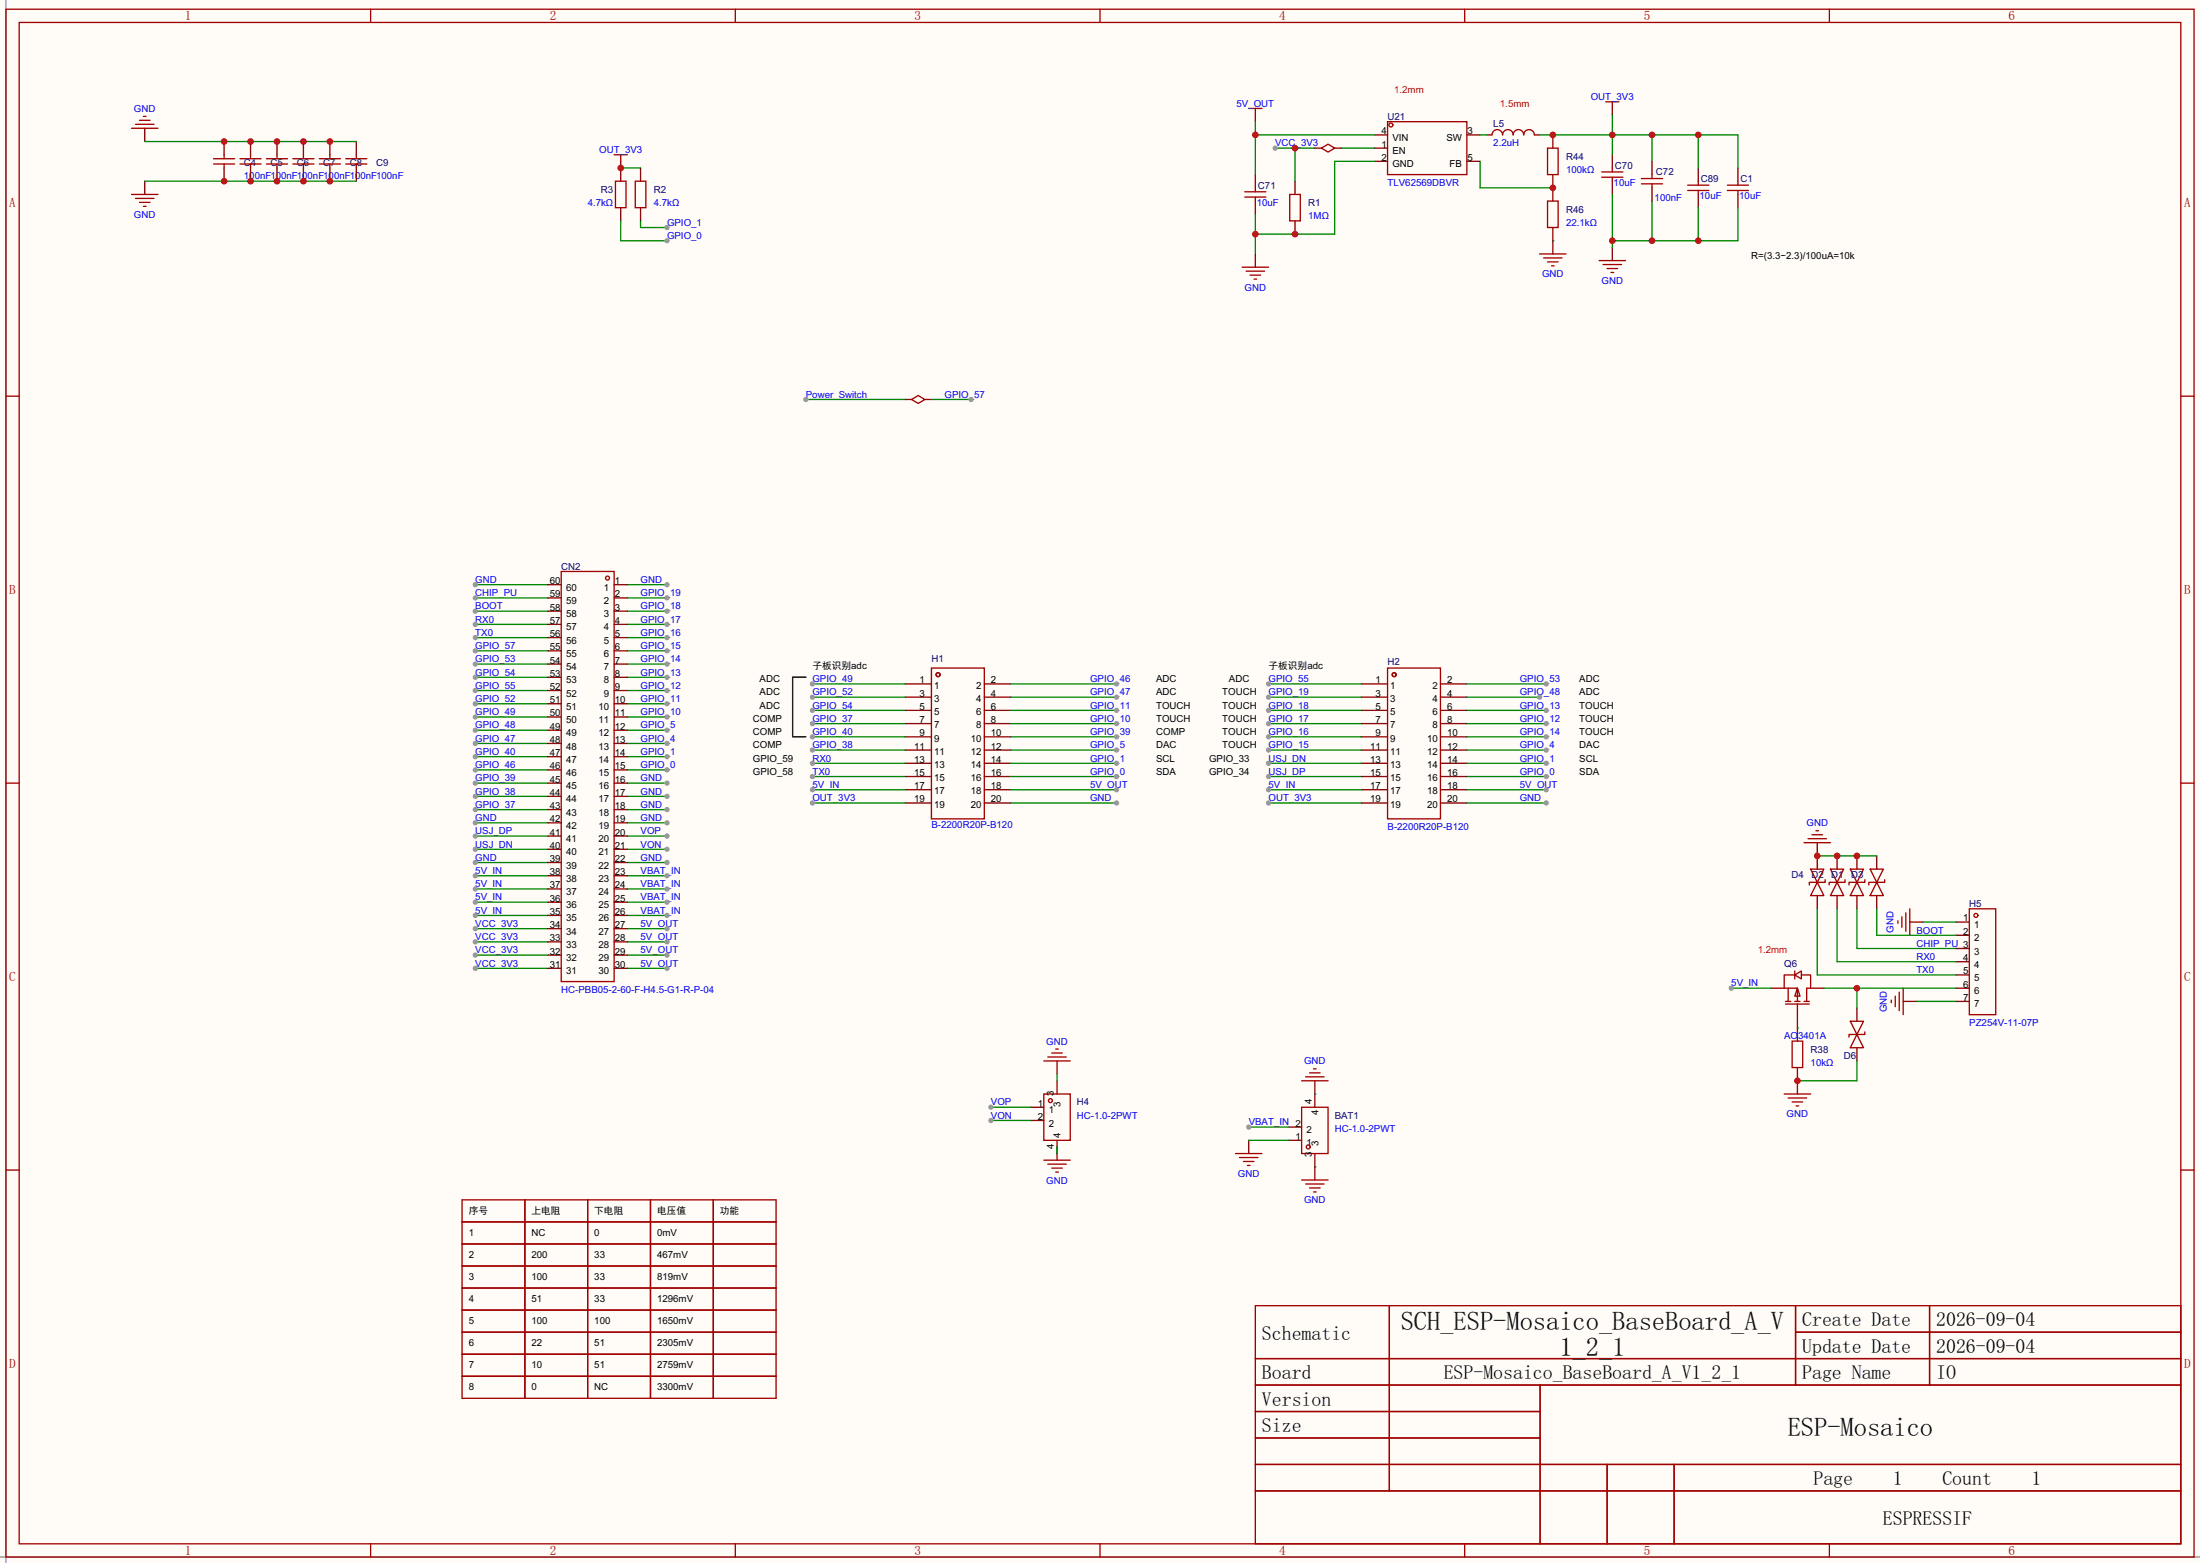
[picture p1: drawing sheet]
<svg xmlns="http://www.w3.org/2000/svg" width="423mm" height="300mm" viewBox="0 0 423 300" stroke-linecap="round" stroke-linejoin="round" font-family="sans-serif">
<path d="M0 0h422.7v300.1h-422.7z" fill="#fffcf7"/>
<path d="M1.1 0v300.1M0 299h422.7" fill="none" stroke="#999" stroke-width=".25"/>
<g fill="none" stroke="#a10000" stroke-width=".25">
<path d="M1.1 1.8h420.4v297.2h-420.4zM3.7 4.3h415.3v292.1h-415.3zM71.2 1.8v2.5M141.3 1.8v2.5M211.3 1.8v2.5M281.4 1.8v2.5M308.5 19.6h2.5M309.8 19.6v1.2M351.5 1.8v2.5M118 29.7h2.5M119.3 29.7v1.3M239.1 37.8h4.1"/>
<path d="M239.1 36.8h4.1M239.9 20.8h2.5M241.2 20.8v1.3M241.2 36.1v.7M241.2 37.8v.8M266.6 23.4h15.2v10.1h-15.2zM286.6 25.9a1.02 1.02 0 0 1 1.1-1 1.02 1.02 0 0 1 1 1 1.02 1.02 0 0 1 1-1 1.02 1.02 0 0 1 1 1 1.02 1.02 0 0 1 1-1 1.02 1.02 0 0 1 1 1 1.02 1.02 0 0 1 1.1-1 1.02 1.02 0 0 1 1 1M307.7 34h4.1M307.7 33h4.1M309.8 32.3v.7M309.8 34v.8M324.2 36.6h4.1"/>
<path d="M324.2 35.6h4.1M326.3 34.8v.8M326.3 36.6v.7M331.9 36.6h4M331.9 35.6h4M333.9 34.8v.8M333.9 36.6v.7M238.6 51.3h5.1M239.4 52.1h3.6M240.2 52.8h2M240.9 53.6h.5M295.8 48.8h5.1"/>
<path d="M296.5 49.5h3.6M297.3 50.3h2M298.1 51h.5M307.2 50h5.1M308 50.8h3.5M308.7 51.6h2.1M309.5 52.3h.5M1.1 76.1h2.6M419 76.1h2.5M1.1 150.4h2.6M348.9 159.5h.5M419 150.4h2.5"/>
<path d="M346.6 161.8h5.1M347.3 161h3.6M347.9 166.9h2.5l-1.3 2.5zM348.1 160.3h2M349.1 169.4l1.3 2.6h-2.5zM350.6 168.9v.5h-3v.5M351.7 166.9h2.5l-1.3 2.5zM352.9 169.4l1.3 2.6h-2.5zM354.5 168.9v.5h-3.1v.5M355.5 166.9h2.5l-1.3 2.5zM356.7 169.4l1.3 2.6h-2.5zM358.3 168.9v.5h-3.1v.5"/>
<path d="M359.3 166.9h2.5l-1.2 2.5zM360.6 169.4l1.2 2.6h-2.5zM362.1 168.9v.5h-3.1v.5M364.6 176.8v.5M365.4 176v2M366.1 175.3v3.5M366.9 174.5v5.1M343 192.8h4.6M343 192.3h1M343.5 189.7v2.6M344.3 199.9h2v5.1h-2zM344.8 187.2l1.3-.8v1.6z"/>
<path d="M344.8 187.2h-2v2.5h2.5v2.6M344.8 186.4v1.6M344.8 192.3h1M345.3 189.7l.5 1.6h-1zM345.3 192.8v2M346.1 187.2h1.8v2.5h-.8v2.6M346.6 192.3h1M355.5 196.1h2.5l-1.3 2.5zM356.7 198.6l1.3 2.6h-2.5zM358.3 198.1v.5h-3.1v.5M363.3 192v.5M364.1 191.3v2"/>
<path d="M364.9 190.5v3.5M365.6 189.7v5.1M200.5 210.1h5.1v8.8h-5.1zM200.5 203.7h5.1M201.3 202.9h3.6M202.1 202.2h2M202.8 201.4h.5M250.1 212.6h5v8.9h-5zM250.1 207.5h5M250.8 206.7h3.6M251.6 206h2M252.3 205.2h.6"/>
<path d="M342.8 210.1h5.1M343.5 210.8h3.6M344.3 211.6h2M345.1 212.3h.5M1.1 224.7h2.6M88.8 230.4h60.3v38.1h-60.3zM88.8 234.6h60.3M88.8 238.8h60.3M100.8 230.4v38.1M112.9 230.4v38.1M125 230.4v38.1M137 230.4v38.1"/>
<path d="M200.5 222.8h5.1M201.3 223.5h3.6M202.1 224.3h2M202.8 225h.5M237.4 221.5h5M238.1 222.2h3.6M238.9 223h2M239.6 223.8h.6M250.1 226.6h5M250.8 227.3h3.6M251.6 228.1h2M252.3 228.8h.6"/>
<path d="M419 224.7h2.5M88.8 255.8h60.3M88.8 243.1h60.3M88.8 247.3h60.3M88.8 251.5h60.3M241.2 250.7h177.8v45.7h-177.8zM266.9 250.7v35.6M345 250.7v15.2M345 255.8h74M370.7 250.7v15.2M88.8 260h60.3M88.8 264.2h60.3"/>
<path d="M241.2 260.9h177.8M241.2 265.9h177.8M241.2 271h54.7M241.2 276.1h54.7M295.9 265.9v30.5M71.2 296.4v2.6M141.3 296.4v2.6M211.3 296.4v2.6M241.2 281.2h177.8M241.2 286.3h177.8M281.4 296.4v2.6M308.8 281.2v15.2"/>
<path d="M321.6 281.2v15.2M351.5 296.4v2.6"/>
<circle cx="267.2" cy="24" r=".38"/>
<circle cx="201.8" cy="211.3" r=".38"/>
<circle cx="251.3" cy="220.2" r=".38"/>
</g>
<g fill="none" stroke="#870000" stroke-width=".25">
<path d="M119.3 31v1.3M241.2 22.1v1.3M241.2 33.5v2.6M241.2 38.6v2.5M264 28.4h2.6M264 31h2.6M264 25.9h2.6M281.8 31h2.6M281.8 25.9h2.6M285.6 25.9h1M294.8 25.9h1M309.8 20.8v1.3"/>
<path d="M309.8 29.7v2.6M309.8 34.8v2.5M326.3 32.3v2.5M326.3 37.3v2.6M333.9 32.3v2.5M333.9 37.3v2.6M241.2 48.8v2.5M298.3 46.2v2.6M309.8 47.5v2.5M349.1 161.8v5.1M349.1 172v2.5M352.9 164.3v2.6"/>
<path d="M352.9 172v2.5M356.7 164.3v2.6M356.7 172v2.5M360.6 164.3v2.6M360.6 172v2.5M366.9 177h2.5M340.2 189.7h2.6M345.3 194.8v5.1M347.9 189.7h2.5M356.7 193.5v2.6M365.6 192.3h2.6M198 212.6h2.5"/>
<path d="M198 215.1h2.5M203.1 203.7v2.5M203.1 207.5v2.6M203.1 218.9v3.9M239.9 218.9v2.6M247.5 218.9h2.6M247.5 216.4h2.6M252.6 207.5v5.1M345.3 205v5.1M356.7 201.2v2.5M252.6 221.5v5.1"/>
</g>
<path d="M264 31h-7.6v14h-15.2M284.4 25.9h1.2M241.2 41.1v7.7" fill="none" stroke="#008700" stroke-width=".25"/>
<circle cx="241.2" cy="45" r=".63" fill="#c00"/>
<path d="M241.2 23.4v10.1M241.2 25.9h22.8" fill="none" stroke="#008700" stroke-width=".25"/>
<circle cx="241.2" cy="25.9" r=".63" fill="#c00"/>
<path d="M257.7 28.4h6.3" fill="none" stroke="#008700" stroke-width=".25"/>
<path d="M248.8 34.8v2.5M298.3 25.9v2.5M298.3 33.5v2.6M248.8 42.4v2.6" fill="none" stroke="#870000" stroke-width=".25"/>
<path d="M297.3 28.4h2v5.1h-2z" fill="none" stroke="#a10000" stroke-width=".25"/>
<circle cx="248.8" cy="45" r=".63" fill="#c00"/>
<path d="M247.8 37.3h2v5.1h-2z" fill="none" stroke="#a10000" stroke-width=".25"/>
<path d="M295.8 25.9h38.1v6.4M309.8 22.1v7.6M317.4 25.9v5.1M326.3 25.9v6.4" fill="none" stroke="#008700" stroke-width=".25"/>
<g fill="#c00">
<circle cx="326.3" cy="25.9" r=".63"/>
<circle cx="317.4" cy="25.9" r=".63"/>
<circle cx="309.8" cy="25.9" r=".63"/>
<circle cx="298.3" cy="25.9" r=".63"/>
</g>
<path d="M297.3 38.6h2v5.1h-2z" fill="none" stroke="#a10000" stroke-width=".25"/>
<path d="M298.3 36.1v2.5M298.3 43.7v2.5" fill="none" stroke="#870000" stroke-width=".25"/>
<path d="M284.4 31v5.1h13.9" fill="none" stroke="#008700" stroke-width=".25"/>
<circle cx="298.3" cy="36.1" r=".63" fill="#c00"/>
<path d="M309.8 37.3v10.2M317.4 38.6v7.6M326.3 39.9v6.3M333.9 39.9v6.3h-24.1" fill="none" stroke="#008700" stroke-width=".25"/>
<g fill="#c00">
<circle cx="309.8" cy="46.2" r=".63"/>
<circle cx="317.4" cy="46.2" r=".63"/>
<circle cx="326.3" cy="46.2" r=".63"/>
</g>
<path d="M123.1 42.4v1.3h5M298.3 46.2h.1" fill="none" stroke="#008700" stroke-width=".25"/>
<path d="M118.2 34.8h2.1v5.1h-2.1zM122 34.8h2.1v5.1h-2.1zM315.3 35.3h4.1M315.3 34.3h4.1M317.4 33.5v.8M317.4 35.3v.8" fill="none" stroke="#a10000" stroke-width=".25"/>
<path d="M119.3 32.3v2.5M119.3 39.9v2.5M123.1 32.3v2.5M123.1 39.9v2.5M317.4 31v2.5M317.4 36.1v2.5" fill="none" stroke="#870000" stroke-width=".25"/>
<circle cx="128.1" cy="43.7" r=".51" fill="#999"/>
<path d="M119.3 42.4v3.8h8.8" fill="none" stroke="#008700" stroke-width=".25"/>
<circle cx="128.1" cy="46.2" r=".51" fill="#999"/>
<path d="M119.3 32.3h3.8" fill="none" stroke="#008700" stroke-width=".25"/>
<circle cx="119.3" cy="32.3" r=".63" fill="#c00"/>
<g fill="none" stroke="#a10000" stroke-width=".25">
<path d="M178.9 128.3h10.2v28.9h-10.2zM266.6 128.3h10.1v28.9h-10.1z"/>
<circle cx="180.2" cy="129.5" r=".38"/>
<circle cx="267.8" cy="129.5" r=".38"/>
</g>
<g fill="none" stroke="#870000" stroke-width=".25">
<path d="M173.9 131.3h5M173.9 133.9h5M173.9 136.4h5M173.9 138.9h5M189.1 131.3h5.1M189.1 133.9h5.1M189.1 136.4h5.1M189.1 138.9h5.1M261.5 131.3h5.1M261.5 133.9h5.1M261.5 136.4h5.1M261.5 138.9h5.1"/>
<path d="M276.7 131.3h5.1M276.7 133.9h5.1M276.7 136.4h5.1M276.7 138.9h5.1M173.9 141.5h5M173.9 144h5M173.9 146.6h5M173.9 149.1h5M173.9 151.6h5M173.9 154.2h5M189.1 141.5h5.1M189.1 144h5.1"/>
<path d="M189.1 146.6h5.1M189.1 149.1h5.1M189.1 151.6h5.1M189.1 154.2h5.1M261.5 141.5h5.1M261.5 144h5.1M261.5 146.6h5.1M261.5 149.1h5.1M261.5 151.6h5.1M261.5 154.2h5.1M276.7 141.5h5.1M276.7 144h5.1"/>
<path d="M276.7 146.6h5.1M276.7 149.1h5.1M276.7 151.6h5.1M276.7 154.2h5.1"/>
</g>
<path d="M152.3 130v11.5h2.5M152.3 130h2.5z" fill="none" stroke="#000" stroke-width=".25"/>
<path d="M91.3 135.1h14" fill="none" stroke="#008700" stroke-width=".25"/>
<circle cx="91.3" cy="135.1" r=".51" fill="#999"/>
<path d="M243.7 154.2h17.8" fill="none" stroke="#008700" stroke-width=".25"/>
<circle cx="243.7" cy="154.2" r=".51" fill="#999"/>
<path d="M243.7 151.6h17.8" fill="none" stroke="#008700" stroke-width=".25"/>
<circle cx="243.7" cy="151.6" r=".51" fill="#999"/>
<path d="M281.8 151.6h15.3" fill="none" stroke="#008700" stroke-width=".25"/>
<circle cx="297.1" cy="151.6" r=".51" fill="#999"/>
<path d="M281.8 154.2h15.3" fill="none" stroke="#008700" stroke-width=".25"/>
<circle cx="297.1" cy="154.2" r=".51" fill="#999"/>
<path d="M243.7 146.6h17.8" fill="none" stroke="#008700" stroke-width=".25"/>
<circle cx="243.7" cy="146.6" r=".51" fill="#999"/>
<path d="M243.7 149.1h17.8" fill="none" stroke="#008700" stroke-width=".25"/>
<circle cx="243.7" cy="149.1" r=".51" fill="#999"/>
<path d="M156.1 154.2h17.8" fill="none" stroke="#008700" stroke-width=".25"/>
<circle cx="156.1" cy="154.2" r=".51" fill="#999"/>
<path d="M156.1 151.6h17.8" fill="none" stroke="#008700" stroke-width=".25"/>
<circle cx="156.1" cy="151.6" r=".51" fill="#999"/>
<path d="M156.1 149.1h17.8" fill="none" stroke="#008700" stroke-width=".25"/>
<circle cx="156.1" cy="149.1" r=".51" fill="#999"/>
<path d="M156.1 146.6h17.8" fill="none" stroke="#008700" stroke-width=".25"/>
<circle cx="156.1" cy="146.6" r=".51" fill="#999"/>
<path d="M194.2 154.2h20.3" fill="none" stroke="#008700" stroke-width=".25"/>
<circle cx="214.5" cy="154.2" r=".51" fill="#999"/>
<path d="M194.2 151.6h20.3" fill="none" stroke="#008700" stroke-width=".25"/>
<circle cx="214.5" cy="151.6" r=".51" fill="#999"/>
<path d="M156.1 133.9h17.8" fill="none" stroke="#008700" stroke-width=".25"/>
<circle cx="156.1" cy="133.9" r=".51" fill="#999"/>
<path d="M156.1 136.4h17.8" fill="none" stroke="#008700" stroke-width=".25"/>
<circle cx="156.1" cy="136.4" r=".51" fill="#999"/>
<path d="M156.1 138.9h17.8" fill="none" stroke="#008700" stroke-width=".25"/>
<circle cx="156.1" cy="138.9" r=".51" fill="#999"/>
<path d="M156.1 141.5h17.8" fill="none" stroke="#008700" stroke-width=".25"/>
<circle cx="156.1" cy="141.5" r=".51" fill="#999"/>
<path d="M156.1 144h17.8" fill="none" stroke="#008700" stroke-width=".25"/>
<circle cx="156.1" cy="144" r=".51" fill="#999"/>
<path d="M120.5 175.8h7.6" fill="none" stroke="#008700" stroke-width=".25"/>
<circle cx="128.1" cy="175.8" r=".51" fill="#999"/>
<path d="M281.8 131.3h15.3" fill="none" stroke="#008700" stroke-width=".25"/>
<circle cx="297.1" cy="131.3" r=".51" fill="#999"/>
<path d="M281.8 136.4h15.3" fill="none" stroke="#008700" stroke-width=".25"/>
<circle cx="297.1" cy="136.4" r=".51" fill="#999"/>
<path d="M281.8 138.9h15.3" fill="none" stroke="#008700" stroke-width=".25"/>
<circle cx="297.1" cy="138.9" r=".51" fill="#999"/>
<path d="M281.8 141.5h15.3" fill="none" stroke="#008700" stroke-width=".25"/>
<circle cx="297.1" cy="141.5" r=".51" fill="#999"/>
<path d="M281.8 144h15.3" fill="none" stroke="#008700" stroke-width=".25"/>
<circle cx="297.1" cy="144" r=".51" fill="#999"/>
<path d="M281.8 146.6h15.3" fill="none" stroke="#008700" stroke-width=".25"/>
<circle cx="297.1" cy="146.6" r=".51" fill="#999"/>
<path d="M281.8 149.1h15.3" fill="none" stroke="#008700" stroke-width=".25"/>
<circle cx="297.1" cy="149.1" r=".51" fill="#999"/>
<path d="M243.7 131.3h17.8" fill="none" stroke="#008700" stroke-width=".25"/>
<circle cx="243.7" cy="131.3" r=".51" fill="#999"/>
<path d="M243.7 133.9h17.8" fill="none" stroke="#008700" stroke-width=".25"/>
<circle cx="243.7" cy="133.9" r=".51" fill="#999"/>
<path d="M194.2 146.6h20.3" fill="none" stroke="#008700" stroke-width=".25"/>
<circle cx="214.5" cy="146.6" r=".51" fill="#999"/>
<path d="M194.2 149.1h20.3" fill="none" stroke="#008700" stroke-width=".25"/>
<circle cx="214.5" cy="149.1" r=".51" fill="#999"/>
<path d="M194.2 141.5h20.3" fill="none" stroke="#008700" stroke-width=".25"/>
<circle cx="214.5" cy="141.5" r=".51" fill="#999"/>
<path d="M194.2 144h20.3" fill="none" stroke="#008700" stroke-width=".25"/>
<circle cx="214.5" cy="144" r=".51" fill="#999"/>
<path d="M243.7 138.9h17.8" fill="none" stroke="#008700" stroke-width=".25"/>
<circle cx="243.7" cy="138.9" r=".51" fill="#999"/>
<path d="M243.7 141.5h17.8" fill="none" stroke="#008700" stroke-width=".25"/>
<circle cx="243.7" cy="141.5" r=".51" fill="#999"/>
<path d="M243.7 144h17.8" fill="none" stroke="#008700" stroke-width=".25"/>
<circle cx="243.7" cy="144" r=".51" fill="#999"/>
<path d="M243.7 136.4h17.8" fill="none" stroke="#008700" stroke-width=".25"/>
<circle cx="243.7" cy="136.4" r=".51" fill="#999"/>
<path d="M194.2 138.9h20.3" fill="none" stroke="#008700" stroke-width=".25"/>
<circle cx="214.5" cy="138.9" r=".51" fill="#999"/>
<path d="M194.2 136.4h20.3" fill="none" stroke="#008700" stroke-width=".25"/>
<circle cx="214.5" cy="136.4" r=".51" fill="#999"/>
<path d="M194.2 133.9h20.3" fill="none" stroke="#008700" stroke-width=".25"/>
<circle cx="214.5" cy="133.9" r=".51" fill="#999"/>
<path d="M281.8 133.9h14" fill="none" stroke="#008700" stroke-width=".25"/>
<circle cx="295.8" cy="133.9" r=".51" fill="#999"/>
<path d="M156.1 131.3h17.8" fill="none" stroke="#008700" stroke-width=".25"/>
<circle cx="156.1" cy="131.3" r=".51" fill="#999"/>
<path d="M91.3 117.3h14" fill="none" stroke="#008700" stroke-width=".25"/>
<circle cx="91.3" cy="117.3" r=".51" fill="#999"/>
<path d="M91.3 119.9h14" fill="none" stroke="#008700" stroke-width=".25"/>
<circle cx="91.3" cy="119.9" r=".51" fill="#999"/>
<path d="M91.3 122.4h14" fill="none" stroke="#008700" stroke-width=".25"/>
<circle cx="91.3" cy="122.4" r=".51" fill="#999"/>
<path d="M91.3 127.5h14" fill="none" stroke="#008700" stroke-width=".25"/>
<circle cx="91.3" cy="127.5" r=".51" fill="#999"/>
<path d="M91.3 130h14" fill="none" stroke="#008700" stroke-width=".25"/>
<circle cx="91.3" cy="130" r=".51" fill="#999"/>
<path d="M91.3 132.6h14" fill="none" stroke="#008700" stroke-width=".25"/>
<circle cx="91.3" cy="132.6" r=".51" fill="#999"/>
<path d="M91.3 137.7h14" fill="none" stroke="#008700" stroke-width=".25"/>
<circle cx="91.3" cy="137.7" r=".51" fill="#999"/>
<path d="M91.3 142.7h14" fill="none" stroke="#008700" stroke-width=".25"/>
<circle cx="91.3" cy="142.7" r=".51" fill="#999"/>
<path d="M91.3 145.3h14" fill="none" stroke="#008700" stroke-width=".25"/>
<circle cx="91.3" cy="145.3" r=".51" fill="#999"/>
<path d="M91.3 140.2h14" fill="none" stroke="#008700" stroke-width=".25"/>
<circle cx="91.3" cy="140.2" r=".51" fill="#999"/>
<path d="M91.3 147.8h14" fill="none" stroke="#008700" stroke-width=".25"/>
<circle cx="91.3" cy="147.8" r=".51" fill="#999"/>
<path d="M91.3 150.4h14" fill="none" stroke="#008700" stroke-width=".25"/>
<circle cx="91.3" cy="150.4" r=".51" fill="#999"/>
<path d="M91.3 152.9h14" fill="none" stroke="#008700" stroke-width=".25"/>
<circle cx="91.3" cy="152.9" r=".51" fill="#999"/>
<path d="M91.3 155.4h14" fill="none" stroke="#008700" stroke-width=".25"/>
<circle cx="91.3" cy="155.4" r=".51" fill="#999"/>
<path d="M91.3 158h14" fill="none" stroke="#008700" stroke-width=".25"/>
<circle cx="91.3" cy="158" r=".51" fill="#999"/>
<path d="M194.2 131.3h20.3" fill="none" stroke="#008700" stroke-width=".25"/>
<circle cx="214.5" cy="131.3" r=".51" fill="#999"/>
<path d="M91.3 163.1h14" fill="none" stroke="#008700" stroke-width=".25"/>
<circle cx="91.3" cy="163.1" r=".51" fill="#999"/>
<path d="M91.3 165.6h14" fill="none" stroke="#008700" stroke-width=".25"/>
<circle cx="91.3" cy="165.6" r=".51" fill="#999"/>
<path d="M120.5 112.3h7.6" fill="none" stroke="#008700" stroke-width=".25"/>
<circle cx="128.1" cy="112.3" r=".51" fill="#999"/>
<path d="M120.5 114.8h7.6" fill="none" stroke="#008700" stroke-width=".25"/>
<circle cx="128.1" cy="114.8" r=".51" fill="#999"/>
<path d="M120.5 117.3h7.6" fill="none" stroke="#008700" stroke-width=".25"/>
<circle cx="128.1" cy="117.3" r=".51" fill="#999"/>
<path d="M120.5 119.9h7.6" fill="none" stroke="#008700" stroke-width=".25"/>
<circle cx="128.1" cy="119.9" r=".51" fill="#999"/>
<path d="M120.5 122.4h7.6" fill="none" stroke="#008700" stroke-width=".25"/>
<circle cx="128.1" cy="122.4" r=".51" fill="#999"/>
<path d="M120.5 127.5h7.6" fill="none" stroke="#008700" stroke-width=".25"/>
<circle cx="128.1" cy="127.5" r=".51" fill="#999"/>
<path d="M120.5 125h7.6" fill="none" stroke="#008700" stroke-width=".25"/>
<circle cx="128.1" cy="125" r=".51" fill="#999"/>
<path d="M120.5 132.6h7.6" fill="none" stroke="#008700" stroke-width=".25"/>
<circle cx="128.1" cy="132.6" r=".51" fill="#999"/>
<path d="M120.5 130h7.6" fill="none" stroke="#008700" stroke-width=".25"/>
<circle cx="128.1" cy="130" r=".51" fill="#999"/>
<path d="M120.5 135.1h7.6" fill="none" stroke="#008700" stroke-width=".25"/>
<circle cx="128.1" cy="135.1" r=".51" fill="#999"/>
<path d="M120.5 140.2h7.6" fill="none" stroke="#008700" stroke-width=".25"/>
<circle cx="128.1" cy="140.2" r=".51" fill="#999"/>
<path d="M120.5 137.7h7.6" fill="none" stroke="#008700" stroke-width=".25"/>
<circle cx="128.1" cy="137.7" r=".51" fill="#999"/>
<path d="M120.5 142.7h7.6" fill="none" stroke="#008700" stroke-width=".25"/>
<circle cx="128.1" cy="142.7" r=".51" fill="#999"/>
<path d="M120.5 145.3h7.6" fill="none" stroke="#008700" stroke-width=".25"/>
<circle cx="128.1" cy="145.3" r=".51" fill="#999"/>
<path d="M91.3 112.3h14" fill="none" stroke="#008700" stroke-width=".25"/>
<circle cx="91.3" cy="112.3" r=".51" fill="#999"/>
<path d="M91.3 114.8h14" fill="none" stroke="#008700" stroke-width=".25"/>
<circle cx="91.3" cy="114.8" r=".51" fill="#999"/>
<path d="M91.3 125h14" fill="none" stroke="#008700" stroke-width=".25"/>
<circle cx="91.3" cy="125" r=".51" fill="#999"/>
<path d="M91.3 185.9h14" fill="none" stroke="#008700" stroke-width=".25"/>
<circle cx="91.3" cy="185.9" r=".51" fill="#999"/>
<path d="M120.5 185.9h7.6" fill="none" stroke="#008700" stroke-width=".25"/>
<circle cx="128.1" cy="185.9" r=".51" fill="#999"/>
<path d="M120.5 147.8h7.6" fill="none" stroke="#008700" stroke-width=".25"/>
<circle cx="128.1" cy="147.8" r=".51" fill="#999"/>
<path d="M91.3 175.8h14" fill="none" stroke="#008700" stroke-width=".25"/>
<circle cx="91.3" cy="175.8" r=".51" fill="#999"/>
<path d="M120.5 168.1h7.6" fill="none" stroke="#008700" stroke-width=".25"/>
<circle cx="128.1" cy="168.1" r=".51" fill="#999"/>
<path d="M120.5 183.4h7.6" fill="none" stroke="#008700" stroke-width=".25"/>
<circle cx="128.1" cy="183.4" r=".51" fill="#999"/>
<path d="M120.5 180.8h7.6" fill="none" stroke="#008700" stroke-width=".25"/>
<circle cx="128.1" cy="180.8" r=".51" fill="#999"/>
<path d="M120.5 178.3h7.6" fill="none" stroke="#008700" stroke-width=".25"/>
<circle cx="128.1" cy="178.3" r=".51" fill="#999"/>
<path d="M120.5 173.2h7.6" fill="none" stroke="#008700" stroke-width=".25"/>
<circle cx="128.1" cy="173.2" r=".51" fill="#999"/>
<path d="M120.5 170.7h7.6" fill="none" stroke="#008700" stroke-width=".25"/>
<circle cx="128.1" cy="170.7" r=".51" fill="#999"/>
<path d="M91.3 178.3h14" fill="none" stroke="#008700" stroke-width=".25"/>
<circle cx="91.3" cy="178.3" r=".51" fill="#999"/>
<path d="M91.3 180.8h14" fill="none" stroke="#008700" stroke-width=".25"/>
<circle cx="91.3" cy="180.8" r=".51" fill="#999"/>
<path d="M91.3 183.4h14" fill="none" stroke="#008700" stroke-width=".25"/>
<circle cx="91.3" cy="183.4" r=".51" fill="#999"/>
<path d="M91.3 170.7h14" fill="none" stroke="#008700" stroke-width=".25"/>
<circle cx="91.3" cy="170.7" r=".51" fill="#999"/>
<path d="M91.3 173.2h14" fill="none" stroke="#008700" stroke-width=".25"/>
<circle cx="91.3" cy="173.2" r=".51" fill="#999"/>
<path d="M120.5 163.1h7.6" fill="none" stroke="#008700" stroke-width=".25"/>
<circle cx="128.1" cy="163.1" r=".51" fill="#999"/>
<path d="M120.5 160.5h7.6" fill="none" stroke="#008700" stroke-width=".25"/>
<circle cx="128.1" cy="160.5" r=".51" fill="#999"/>
<path d="M91.3 160.5h14" fill="none" stroke="#008700" stroke-width=".25"/>
<circle cx="91.3" cy="160.5" r=".51" fill="#999"/>
<path d="M91.3 168.1h14" fill="none" stroke="#008700" stroke-width=".25"/>
<circle cx="91.3" cy="168.1" r=".51" fill="#999"/>
<path d="M120.5 165.6h7.6" fill="none" stroke="#008700" stroke-width=".25"/>
<circle cx="128.1" cy="165.6" r=".51" fill="#999"/>
<path d="M120.5 158h7.6" fill="none" stroke="#008700" stroke-width=".25"/>
<circle cx="128.1" cy="158" r=".51" fill="#999"/>
<path d="M120.5 155.4h7.6" fill="none" stroke="#008700" stroke-width=".25"/>
<circle cx="128.1" cy="155.4" r=".51" fill="#999"/>
<path d="M120.5 152.9h7.6" fill="none" stroke="#008700" stroke-width=".25"/>
<circle cx="128.1" cy="152.9" r=".51" fill="#999"/>
<path d="M120.5 150.4h7.6" fill="none" stroke="#008700" stroke-width=".25"/>
<circle cx="128.1" cy="150.4" r=".51" fill="#999"/>
<path d="M239.9 216.4h7.6" fill="none" stroke="#008700" stroke-width=".25"/>
<circle cx="239.9" cy="216.4" r=".51" fill="#999"/>
<path d="M190.4 215.1h7.6M239.9 218.9h7.6M252.6 210.1h.1M252.6 224h.1" fill="none" stroke="#008700" stroke-width=".25"/>
<circle cx="190.4" cy="215.1" r=".51" fill="#999"/>
<path d="M190.4 212.6h7.6" fill="none" stroke="#008700" stroke-width=".25"/>
<circle cx="190.4" cy="212.6" r=".51" fill="#999"/>
<path d="M173.9 76.7h1.2M177.7 76.7h1.2" fill="none" stroke="#870000" stroke-width=".25"/>
<path d="M175.1 76.7l1.3-.8 1.3 .8-1.3 .8z" fill="none" stroke="#a10000" stroke-width=".25"/>
<path d="M178.9 76.7h7.7" fill="none" stroke="#008700" stroke-width=".25"/>
<circle cx="186.6" cy="76.7" r=".51" fill="#999"/>
<path d="M154.8 76.7h19.1" fill="none" stroke="#008700" stroke-width=".25"/>
<circle cx="154.8" cy="76.7" r=".51" fill="#999"/>
<g fill="none" stroke="#a10000" stroke-width=".25">
<path d="M25.3 37.3h5.1M25.3 24.6h5.1M26 38.1h3.6M26 23.9h3.6M26.8 38.9h2M26.8 23.1h2M27.6 39.6h.5M27.6 22.3h.5M41 30.5h4.1M41 31.5h4.1M43.1 29.7v.8M43.1 31.5v.8"/>
<path d="M46.1 30.5h4.1M46.1 31.5h4.1M48.1 29.7v.8M48.1 31.5v.8M51.2 30.5h4M51.2 31.5h4M53.2 29.7v.8M53.2 31.5v.8M56.3 30.5h4M56.3 31.5h4M58.3 29.7v.8M58.3 31.5v.8"/>
<path d="M61.3 30.5h4.1M61.3 31.5h4.1M63.4 29.7v.8M63.4 31.5v.8M66.4 30.5h4.1M66.4 31.5h4.1M68.5 29.7v.8M68.5 31.5v.8M107.8 109.7h10.2v78.8h-10.2z"/>
<circle cx="116.7" cy="111" r=".38"/>
</g>
<g fill="none" stroke="#870000" stroke-width=".25">
<path d="M27.8 24.6v2.6M27.8 34.8v2.5M43.1 27.2v2.5M43.1 32.3v2.5M48.1 27.2v2.5M48.1 32.3v2.5M53.2 27.2v2.5M53.2 32.3v2.5M58.3 27.2v2.5M58.3 32.3v2.5M63.4 27.2v2.5M63.4 32.3v2.5"/>
<path d="M68.5 27.2v2.5M68.5 32.3v2.5M105.3 112.3h2.5M105.3 114.8h2.5M105.3 117.3h2.5M105.3 119.9h2.5M118 112.3h2.5M118 114.8h2.5M118 117.3h2.5M118 119.9h2.5M105.3 122.4h2.5M105.3 125h2.5"/>
<path d="M105.3 127.5h2.5M105.3 130h2.5M105.3 132.6h2.5M105.3 135.1h2.5M105.3 137.7h2.5M118 122.4h2.5M118 125h2.5M118 127.5h2.5M118 130h2.5M118 132.6h2.5M118 135.1h2.5M118 137.7h2.5"/>
<path d="M105.3 140.2h2.5M105.3 142.7h2.5M105.3 145.3h2.5M105.3 147.8h2.5M105.3 150.4h2.5M105.3 152.9h2.5M105.3 155.4h2.5M105.3 158h2.5M118 140.2h2.5M118 142.7h2.5M118 145.3h2.5M118 147.8h2.5"/>
<path d="M118 150.4h2.5M118 152.9h2.5M118 155.4h2.5M118 158h2.5M105.3 160.5h2.5M105.3 163.1h2.5M105.3 165.6h2.5M105.3 168.1h2.5M105.3 170.7h2.5M105.3 173.2h2.5M105.3 175.8h2.5M105.3 178.3h2.5"/>
<path d="M118 160.5h2.5M118 163.1h2.5M118 165.6h2.5M118 168.1h2.5M118 170.7h2.5M118 173.2h2.5M118 175.8h2.5M118 178.3h2.5M105.3 180.8h2.5M105.3 183.4h2.5M105.3 185.9h2.5M118 180.8h2.5"/>
<path d="M118 183.4h2.5M118 185.9h2.5"/>
</g>
<path d="M27.8 27.2h40.7M203.1 206.2v1.3M203.1 220.2v1.3" fill="none" stroke="#008700" stroke-width=".25"/>
<g fill="#c00">
<circle cx="43.1" cy="27.2" r=".63"/>
<circle cx="48.1" cy="27.2" r=".63"/>
<circle cx="53.2" cy="27.2" r=".63"/>
<circle cx="58.3" cy="27.2" r=".63"/>
<circle cx="63.4" cy="27.2" r=".63"/>
</g>
<path d="M27.8 34.8h40.7" fill="none" stroke="#008700" stroke-width=".25"/>
<g fill="#c00">
<circle cx="43.1" cy="34.8" r=".63"/>
<circle cx="48.1" cy="34.8" r=".63"/>
<circle cx="53.2" cy="34.8" r=".63"/>
<circle cx="58.3" cy="34.8" r=".63"/>
<circle cx="63.4" cy="34.8" r=".63"/>
</g>
<path d="M245 28.4h7.6M248.8 28.4v6.4" fill="none" stroke="#008700" stroke-width=".25"/>
<circle cx="248.8" cy="28.4" r=".63" fill="#c00"/>
<circle cx="245" cy="28.4" r=".51" fill="#999"/>
<path d="M252.6 28.4h1.3M256.4 28.4h1.3M375.8 177h2.5M375.8 179.6h2.5M375.8 182.1h2.5M375.8 184.7h2.5M375.8 187.2h2.5M375.8 189.7h2.5M375.8 192.3h2.5" fill="none" stroke="#870000" stroke-width=".25"/>
<g fill="none" stroke="#a10000" stroke-width=".25">
<path d="M253.9 28.4l1.2-.7 1.3 .7-1.3 .8zM378.3 174.5h5.1v20.3h-5.1z"/>
<circle cx="379.6" cy="175.8" r=".38"/>
</g>
<path d="M369.4 177h6.4M350.4 189.7h25.4M356.7 189.7v3.8M368.2 192.3h7.6" fill="none" stroke="#008700" stroke-width=".25"/>
<circle cx="356.7" cy="189.7" r=".63" fill="#c00"/>
<path d="M332.6 189.7h7.6" fill="none" stroke="#008700" stroke-width=".25"/>
<circle cx="332.6" cy="189.7" r=".51" fill="#999"/>
<path d="M345.3 197.4h.1M356.7 203.7v3.8h-11.4" fill="none" stroke="#008700" stroke-width=".25"/>
<circle cx="345.3" cy="207.5" r=".63" fill="#c00"/>
<path d="M349.1 174.5v12.7h26.7M349.1 164.3h11.5M352.9 174.5v10.2h22.9M356.7 174.5v7.6h19.1M360.6 174.5v5.1h15.2" fill="none" stroke="#008700" stroke-width=".25"/>
<g fill="#c00">
<circle cx="356.7" cy="164.3" r=".63"/>
<circle cx="352.9" cy="164.3" r=".63"/>
<circle cx="349.1" cy="164.3" r=".63"/>
</g>
<g font-size="5.1">
<text x="269.1" y="255.3">SCH_ESP-Mosaico_BaseBoard_A_V</text>
<text x="299.6" y="260.4">1_2_1</text>
<text x="343.5" y="275.6">ESP-Mosaico</text>
</g>
<g font-size="3.8">
<text x="242.4" y="257.2">Schematic</text>
<text x="346.2" y="254.7">Create Date</text>
<text x="372" y="254.7">2026-09-04</text>
<text x="346.2" y="259.8">Update Date</text>
<text x="372" y="259.8">2026-09-04</text>
<text x="242.4" y="264.8">Board</text>
<text x="242.4" y="269.9">Version</text>
<text x="277.4" y="264.8">ESP-Mosaico_BaseBoard_A_V1_2_1</text>
<text x="346.2" y="264.8">Page Name</text>
<text x="372" y="264.8">IO</text>
<text x="242.4" y="275">Size</text>
<text x="348.4" y="285.2">Page</text>
<text x="363.6" y="285.2">1</text>
<text x="373.2" y="285.2">Count</text>
<text x="390.3" y="285.2">1</text>
<text x="361.7" y="292.8">ESPRESSIF</text>
</g>
<g font-size="2.5" fill="#a00000">
<text x="35.5" y="3.8">1</text>
<text x="105.6" y="3.8">2</text>
<text x="175.7" y="3.8">3</text>
<text x="245.7" y="3.8">4</text>
<text x="315.8" y="3.8">5</text>
<text x="385.8" y="3.8">6</text>
<text x="1.8" y="39.7">A</text>
<text x="419.6" y="39.7">A</text>
<text x="1.8" y="114">B</text>
<text x="419.6" y="114">B</text>
<text x="1.8" y="188.3">C</text>
<text x="419.6" y="188.3">C</text>
<text x="1.8" y="262.6">D</text>
<text x="419.6" y="262.6">D</text>
<text x="35.5" y="298.5">1</text>
<text x="105.6" y="298.5">2</text>
<text x="175.7" y="298.5">3</text>
<text x="245.7" y="298.5">4</text>
<text x="315.8" y="298.5">5</text>
<text x="385.8" y="298.5">6</text>
</g>
<g font-size="1.9" fill="#f00">
<text x="267.8" y="17.9">1.2mm</text>
<text x="288.2" y="20.5">1.5mm</text>
<text x="337.7" y="183">1.2mm</text>
</g>
<g font-size="1.9" fill="#00f">
<text x="25.7" y="21.5">GND</text>
<text x="237.5" y="20.5">5V_OUT</text>
<text x="305.6" y="19.2">OUT_3V3</text>
<text x="115.1" y="29.4">OUT_3V3</text>
<text x="245" y="28.1">VCC_3V3</text>
<text x="286.9" y="28.1">2.2uH</text>
<text x="46.9" y="34.5">100nF100nF100nF100nF100nF100nF</text>
<text x="266.6" y="35.7">TLV62569DBVR</text>
<text x="300.9" y="33.2">100kΩ</text>
<text x="310" y="35.7">10uF</text>
<text x="25.7" y="41.8">GND</text>
<text x="112.9" y="39.5">4.7kΩ</text>
<text x="125.6" y="39.5">4.7kΩ</text>
<text x="241.4" y="39.5">10uF</text>
<text x="317.9" y="38.5">100nF</text>
<text x="326.5" y="38.3">10uF</text>
<text x="334.1" y="38.3">10uF</text>
<text x="128.1" y="43.3">GPIO_1</text>
<text x="128.1" y="45.9">GPIO_0</text>
<text x="251.3" y="42.1">1MΩ</text>
<text x="300.9" y="43.3">22.1kΩ</text>
<text x="296.3" y="53.2">GND</text>
<text x="239.1" y="55.8">GND</text>
<text x="307.7" y="54.5">GND</text>
<text x="154.8" y="76.4">Power_Switch</text>
<text x="181.5" y="76.4">GPIO_57</text>
<text x="91.3" y="111.9">GND</text>
<text x="123.1" y="111.9">GND</text>
<text x="91.3" y="117">BOOT</text>
<text x="91.3" y="119.5">RX0</text>
<text x="91.3" y="114.5">CHIP_PU</text>
<text x="123.1" y="114.5">GPIO_19</text>
<text x="123.1" y="117">GPIO_18</text>
<text x="123.1" y="119.5">GPIO_17</text>
<text x="91.3" y="122.1">TX0</text>
<text x="91.3" y="124.6">GPIO_57</text>
<text x="123.1" y="122.1">GPIO_16</text>
<text x="123.1" y="124.6">GPIO_15</text>
<text x="91.3" y="127.2">GPIO_53</text>
<text x="91.3" y="129.7">GPIO_54</text>
<text x="123.1" y="127.2">GPIO_14</text>
<text x="123.1" y="129.7">GPIO_13</text>
<text x="156.1" y="131">GPIO_49</text>
<text x="209.4" y="131">GPIO_46</text>
<text x="243.7" y="131">GPIO_55</text>
<text x="292" y="131">GPIO_53</text>
<text x="91.3" y="134.8">GPIO_52</text>
<text x="91.3" y="132.2">GPIO_55</text>
<text x="91.3" y="137.3">GPIO_49</text>
<text x="123.1" y="132.2">GPIO_12</text>
<text x="123.1" y="134.8">GPIO_11</text>
<text x="123.1" y="137.3">GPIO_10</text>
<text x="156.1" y="133.5">GPIO_52</text>
<text x="156.1" y="136.1">GPIO_54</text>
<text x="209.4" y="136.1">GPIO_11</text>
<text x="209.4" y="133.5">GPIO_47</text>
<text x="243.7" y="133.5">GPIO_19</text>
<text x="243.7" y="136.1">GPIO_18</text>
<text x="292" y="136.1">GPIO_13</text>
<text x="292" y="133.5">GPIO_48</text>
<text x="91.3" y="142.4">GPIO_47</text>
<text x="91.3" y="139.9">GPIO_48</text>
<text x="123.1" y="139.9">GPIO_5</text>
<text x="123.1" y="142.4">GPIO_4</text>
<text x="156.1" y="138.6">GPIO_37</text>
<text x="156.1" y="141.1">GPIO_40</text>
<text x="156.1" y="143.7">GPIO_38</text>
<text x="209.4" y="141.1">GPIO_39</text>
<text x="209.4" y="143.7">GPIO_5</text>
<text x="209.4" y="138.6">GPIO_10</text>
<text x="243.7" y="138.6">GPIO_17</text>
<text x="243.7" y="141.1">GPIO_16</text>
<text x="243.7" y="143.7">GPIO_15</text>
<text x="292" y="138.6">GPIO_12</text>
<text x="292" y="141.1">GPIO_14</text>
<text x="292" y="143.7">GPIO_4</text>
<text x="91.3" y="144.9">GPIO_40</text>
<text x="91.3" y="147.5">GPIO_46</text>
<text x="123.1" y="144.9">GPIO_1</text>
<text x="123.1" y="147.5">GPIO_0</text>
<text x="156.1" y="148.8">TX0</text>
<text x="156.1" y="146.2">RX0</text>
<text x="209.4" y="146.2">GPIO_1</text>
<text x="209.4" y="148.8">GPIO_0</text>
<text x="243.7" y="146.2">USJ_DN</text>
<text x="243.7" y="148.8">USJ_DP</text>
<text x="292" y="146.2">GPIO_1</text>
<text x="292" y="148.8">GPIO_0</text>
<text x="91.3" y="150">GPIO_39</text>
<text x="91.3" y="152.6">GPIO_38</text>
<text x="91.3" y="155.1">GPIO_37</text>
<text x="123.1" y="155.1">GND</text>
<text x="123.1" y="152.6">GND</text>
<text x="123.1" y="150">GND</text>
<text x="156.1" y="153.8">OUT_3V3</text>
<text x="156.1" y="151.3">5V_IN</text>
<text x="209.4" y="153.8">GND</text>
<text x="209.4" y="151.3">5V_OUT</text>
<text x="243.7" y="153.8">OUT_3V3</text>
<text x="243.7" y="151.3">5V_IN</text>
<text x="292" y="151.3">5V_OUT</text>
<text x="292" y="153.8">GND</text>
<text x="91.3" y="157.6">GND</text>
<text x="91.3" y="160.2">USJ_DP</text>
<text x="123.1" y="160.2">VOP</text>
<text x="123.1" y="157.6">GND</text>
<text x="178.9" y="158.9">B-2200R20P-B120</text>
<text x="266.6" y="159.4">B-2200R20P-B120</text>
<text x="347.1" y="158.7">GND</text>
<text x="91.3" y="162.7">USJ_DN</text>
<text x="91.3" y="165.3">GND</text>
<text x="91.3" y="167.8">5V_IN</text>
<text x="123.1" y="167.8">VBAT_IN</text>
<text x="123.1" y="162.7">VON</text>
<text x="123.1" y="165.3">GND</text>
<text x="91.3" y="170.3">5V_IN</text>
<text x="91.3" y="172.9">5V_IN</text>
<text x="123.1" y="172.9">VBAT_IN</text>
<text x="123.1" y="170.3">VBAT_IN</text>
<text x="91.3" y="175.4">5V_IN</text>
<text x="91.3" y="178">VCC_3V3</text>
<text x="123.1" y="175.4">VBAT_IN</text>
<text x="123.1" y="178">5V_OUT</text>
<text x="363.8" y="179.1" transform="rotate(-90 363.8 179.1)">GND</text>
<text x="368.2" y="179.2">BOOT</text>
<text x="91.3" y="185.6">VCC_3V3</text>
<text x="91.3" y="180.5">VCC_3V3</text>
<text x="91.3" y="183">VCC_3V3</text>
<text x="123.1" y="185.6">5V_OUT</text>
<text x="123.1" y="183">5V_OUT</text>
<text x="123.1" y="180.5">5V_OUT</text>
<text x="368.2" y="181.8">CHIP_PU 3</text>
<text x="368.2" y="184.3">RX0</text>
<text x="107.8" y="190.7">HC-PBB05-2-60-F-H4.5-G1-R-P-04</text>
<text x="332.6" y="189.4">5V_IN</text>
<text x="368.2" y="186.9">TX0</text>
<text x="362.5" y="194.3" transform="rotate(-90 362.5 194.3)">GND</text>
<text x="378.3" y="197">PZ254V-11-07P</text>
<text x="201" y="200.6">GND</text>
<text x="342.8" y="199.6">AO3401A</text>
<text x="250.5" y="204.4">GND</text>
<text x="347.9" y="204.6">10kΩ</text>
<text x="190.4" y="214.8">VON</text>
<text x="190.4" y="212.3">VOP</text>
<text x="206.9" y="214.8">HC-1.0-2PWT</text>
<text x="343.2" y="214.5">GND</text>
<text x="239.9" y="216.1">VBAT_IN 2</text>
<text x="256.4" y="217.3">HC-1.0-2PWT</text>
<text x="201" y="227.2">GND</text>
<text x="237.8" y="226">GND</text>
<text x="250.5" y="231">GND</text>
</g>
<g font-size="1.9" fill="#000080">
<text x="266.6" y="23">U21</text>
<text x="286.9" y="24.3">L5</text>
<text x="46.9" y="31.9">C4</text>
<text x="51.9" y="31.9">C5</text>
<text x="57" y="31.9">C6</text>
<text x="62.1" y="31.9">C7</text>
<text x="67.2" y="31.9">C8</text>
<text x="72.3" y="31.9">C9</text>
<text x="300.9" y="30.6">R44</text>
<text x="310.3" y="32.4">C70</text>
<text x="318.1" y="33.7">C72</text>
<text x="326.8" y="35">C89</text>
<text x="334.4" y="35">C1</text>
<text x="115.4" y="37">R3</text>
<text x="125.6" y="37">R2</text>
<text x="241.7" y="36.2">C71</text>
<text x="251.3" y="39.5">R1</text>
<text x="300.9" y="40.8">R46</text>
<text x="107.8" y="109.4">CN2</text>
<text x="178.9" y="127.2">H1</text>
<text x="266.6" y="127.7">H2</text>
<text x="344.2" y="168.6">D4</text>
<text x="348" y="168.6">D2</text>
<text x="351.8" y="168.6">D1</text>
<text x="355.6" y="168.6">D3</text>
<text x="378.3" y="174.2">H5</text>
<text x="342.8" y="185.6">Q6</text>
<text x="347.9" y="202.1">R38</text>
<text x="354.2" y="203.4">D6</text>
<text x="206.9" y="212.3">H4</text>
<text x="256.4" y="214.8">BAT1</text>
</g>
<g font-size="1.9">
<text x="265.4" y="28.3">1</text>
<text x="265.4" y="25.8">4</text>
<text x="267.5" y="29.6">EN</text>
<text x="267.5" y="27.1">VIN</text>
<text x="277.9" y="27.1">SW</text>
<text x="281.9" y="25.8">3</text>
<text x="265.4" y="30.9">2</text>
<text x="267.5" y="32.1">GND</text>
<text x="278.5" y="32.1">FB</text>
<text x="281.9" y="30.9">5</text>
<text x="336.4" y="49.7">R=(3.3−2.3)/100uA​=10k</text>
<text x="105.6" y="112.2">60</text>
<text x="108.8" y="113.4">60</text>
<text x="116" y="113.4">1</text>
<text x="118.1" y="112.2">1</text>
<text x="105.6" y="119.8">57</text>
<text x="105.6" y="117.2">58</text>
<text x="105.6" y="114.7">59</text>
<text x="108.8" y="118.5">58</text>
<text x="108.8" y="116">59</text>
<text x="116" y="116">2</text>
<text x="116" y="118.5">3</text>
<text x="118.1" y="114.7">2</text>
<text x="118.1" y="117.2">3</text>
<text x="118.1" y="119.8">4</text>
<text x="105.6" y="124.9">55</text>
<text x="105.6" y="122.3">56</text>
<text x="108.8" y="123.6">56</text>
<text x="108.8" y="121">57</text>
<text x="116" y="121">4</text>
<text x="116" y="123.6">5</text>
<text x="118.1" y="122.3">5</text>
<text x="118.1" y="124.9">6</text>
<text x="105.6" y="129.9">53</text>
<text x="105.6" y="127.4">54</text>
<text x="108.8" y="131.2">53</text>
<text x="108.8" y="128.7">54</text>
<text x="108.8" y="126.1">55</text>
<text x="116" y="126.1">6</text>
<text x="116" y="128.7">7</text>
<text x="116" y="131.2">8</text>
<text x="118.1" y="127.4">7</text>
<text x="118.1" y="129.9">8</text>
<text x="145.9" y="131">ADC</text>
<text x="156.1" y="128.4">子板识别adc</text>
<text x="176.6" y="131.2">1</text>
<text x="190.4" y="131.2">2</text>
<text x="222.1" y="131">ADC</text>
<text x="236.1" y="131">ADC</text>
<text x="243.7" y="128.4">子板识别adc</text>
<text x="264.3" y="131.2">1</text>
<text x="278" y="131.2">2</text>
<text x="303.4" y="131">ADC</text>
<text x="105.6" y="137.6">50</text>
<text x="105.6" y="135">51</text>
<text x="105.6" y="132.5">52</text>
<text x="108.8" y="136.3">51</text>
<text x="108.8" y="133.7">52</text>
<text x="115" y="136.3">10</text>
<text x="116" y="133.7">9</text>
<text x="118.1" y="132.5">9</text>
<text x="118.1" y="135">10</text>
<text x="118.1" y="137.6">11</text>
<text x="145.9" y="136.1">ADC</text>
<text x="145.9" y="133.5">ADC</text>
<text x="176.6" y="133.7">3</text>
<text x="176.6" y="136.3">5</text>
<text x="179.5" y="132.2">1</text>
<text x="179.5" y="134.8">3</text>
<text x="179.5" y="137.3">5</text>
<text x="187.6" y="132.2">2</text>
<text x="187.6" y="134.8">4</text>
<text x="187.6" y="137.3">6</text>
<text x="190.4" y="133.7">4</text>
<text x="190.4" y="136.3">6</text>
<text x="222.1" y="136.1">TOUCH</text>
<text x="222.1" y="133.5">ADC</text>
<text x="234.8" y="133.5">TOUCH</text>
<text x="234.8" y="136.1">TOUCH</text>
<text x="264.3" y="133.7">3</text>
<text x="264.3" y="136.3">5</text>
<text x="267.1" y="132.2">1</text>
<text x="267.1" y="134.8">3</text>
<text x="267.1" y="137.3">5</text>
<text x="275.2" y="132.2">2</text>
<text x="275.2" y="134.8">4</text>
<text x="275.2" y="137.3">6</text>
<text x="278" y="133.7">4</text>
<text x="278" y="136.3">6</text>
<text x="303.4" y="136.1">TOUCH</text>
<text x="303.4" y="133.5">ADC</text>
<text x="105.6" y="142.6">48</text>
<text x="105.6" y="140.1">49</text>
<text x="108.8" y="143.9">48</text>
<text x="108.8" y="141.4">49</text>
<text x="108.8" y="138.8">50</text>
<text x="115" y="138.8">11</text>
<text x="115" y="141.4">12</text>
<text x="115" y="143.9">13</text>
<text x="118.1" y="140.1">12</text>
<text x="118.1" y="142.6">13</text>
<text x="144.7" y="143.7">COMP</text>
<text x="144.7" y="141.1">COMP</text>
<text x="144.7" y="138.6">COMP</text>
<text x="175.6" y="143.9">11</text>
<text x="176.6" y="138.8">7</text>
<text x="176.6" y="141.4">9</text>
<text x="179.5" y="139.8">7</text>
<text x="179.5" y="142.4">9</text>
<text x="186.5" y="142.4">10</text>
<text x="187.6" y="139.8">8</text>
<text x="190.4" y="138.8">8</text>
<text x="190.4" y="141.4">10</text>
<text x="190.4" y="143.9">12</text>
<text x="222.1" y="138.6">TOUCH</text>
<text x="222.1" y="143.7">DAC</text>
<text x="222.1" y="141.1">COMP</text>
<text x="234.8" y="143.7">TOUCH</text>
<text x="234.8" y="138.6">TOUCH</text>
<text x="234.8" y="141.1">TOUCH</text>
<text x="263.2" y="143.9">11</text>
<text x="264.3" y="138.8">7</text>
<text x="264.3" y="141.4">9</text>
<text x="267.1" y="139.8">7</text>
<text x="267.1" y="142.4">9</text>
<text x="274.2" y="142.4">10</text>
<text x="275.2" y="139.8">8</text>
<text x="278" y="138.8">8</text>
<text x="278" y="141.4">10</text>
<text x="278" y="143.9">12</text>
<text x="303.4" y="138.6">TOUCH</text>
<text x="303.4" y="143.7">DAC</text>
<text x="303.4" y="141.1">TOUCH</text>
<text x="105.6" y="147.7">46</text>
<text x="105.6" y="145.2">47</text>
<text x="108.8" y="149">46</text>
<text x="108.8" y="146.4">47</text>
<text x="115" y="146.4">14</text>
<text x="115" y="149">15</text>
<text x="118.1" y="145.2">14</text>
<text x="118.1" y="147.7">15</text>
<text x="144.7" y="146.2">GPIO_59</text>
<text x="144.7" y="148.8">GPIO_58</text>
<text x="175.6" y="146.4">13</text>
<text x="175.6" y="149">15</text>
<text x="179.5" y="144.9">11</text>
<text x="179.5" y="147.5">13</text>
<text x="186.5" y="144.9">12</text>
<text x="186.5" y="147.5">14</text>
<text x="190.4" y="146.4">14</text>
<text x="190.4" y="149">16</text>
<text x="222.1" y="148.8">SDA</text>
<text x="222.1" y="146.2">SCL</text>
<text x="232.3" y="148.8">GPIO_34</text>
<text x="232.3" y="146.2">GPIO_33</text>
<text x="263.2" y="146.4">13</text>
<text x="263.2" y="149">15</text>
<text x="267.1" y="144.9">11</text>
<text x="267.1" y="147.5">13</text>
<text x="274.2" y="144.9">12</text>
<text x="274.2" y="147.5">14</text>
<text x="278" y="146.4">14</text>
<text x="278" y="149">16</text>
<text x="303.4" y="148.8">SDA</text>
<text x="303.4" y="146.2">SCL</text>
<text x="105.6" y="155.3">43</text>
<text x="105.6" y="152.8">44</text>
<text x="105.6" y="150.3">45</text>
<text x="108.8" y="154.1">44</text>
<text x="108.8" y="151.5">45</text>
<text x="115" y="151.5">16</text>
<text x="115" y="154.1">17</text>
<text x="118.1" y="150.3">16</text>
<text x="118.1" y="152.8">17</text>
<text x="118.1" y="155.3">18</text>
<text x="175.6" y="151.5">17</text>
<text x="175.6" y="154.1">19</text>
<text x="179.5" y="150">15</text>
<text x="179.5" y="152.5">17</text>
<text x="179.5" y="155.1">19</text>
<text x="186.5" y="150">16</text>
<text x="186.5" y="152.5">18</text>
<text x="186.5" y="155.1">20</text>
<text x="190.4" y="151.5">18</text>
<text x="190.4" y="154.1">20</text>
<text x="263.2" y="151.5">17</text>
<text x="263.2" y="154.1">19</text>
<text x="267.1" y="150">15</text>
<text x="267.1" y="152.5">17</text>
<text x="267.1" y="155.1">19</text>
<text x="274.2" y="150">16</text>
<text x="274.2" y="152.5">18</text>
<text x="274.2" y="155.1">20</text>
<text x="278" y="151.5">18</text>
<text x="278" y="154.1">20</text>
<text x="105.6" y="160.4">41</text>
<text x="105.6" y="157.9">42</text>
<text x="108.8" y="161.7">41</text>
<text x="108.8" y="159.1">42</text>
<text x="108.8" y="156.6">43</text>
<text x="115" y="156.6">18</text>
<text x="115" y="159.1">19</text>
<text x="115" y="161.7">20</text>
<text x="118.1" y="157.9">19</text>
<text x="118.1" y="160.4">20</text>
<text x="105.6" y="165.5">39</text>
<text x="105.6" y="163">40</text>
<text x="108.8" y="166.8">39</text>
<text x="108.8" y="164.2">40</text>
<text x="115" y="164.2">21</text>
<text x="115" y="166.8">22</text>
<text x="118.1" y="163">21</text>
<text x="118.1" y="165.5">22</text>
<text x="105.6" y="173.1">36</text>
<text x="105.6" y="170.6">37</text>
<text x="105.6" y="168">38</text>
<text x="108.8" y="171.8">37</text>
<text x="108.8" y="169.3">38</text>
<text x="115" y="169.3">23</text>
<text x="115" y="171.8">24</text>
<text x="118.1" y="168">23</text>
<text x="118.1" y="170.6">24</text>
<text x="118.1" y="173.1">25</text>
<text x="105.6" y="178.2">34</text>
<text x="105.6" y="175.7">35</text>
<text x="108.8" y="179.5">34</text>
<text x="108.8" y="176.9">35</text>
<text x="108.8" y="174.4">36</text>
<text x="115" y="174.4">25</text>
<text x="115" y="176.9">26</text>
<text x="115" y="179.5">27</text>
<text x="118.1" y="175.7">26</text>
<text x="118.1" y="178.2">27</text>
<text x="377.2" y="176.9">1</text>
<text x="377.2" y="179.5">2</text>
<text x="379.3" y="178.2">1</text>
<text x="105.6" y="185.8">31</text>
<text x="105.6" y="183.3">32</text>
<text x="105.6" y="180.7">33</text>
<text x="108.8" y="184.5">32</text>
<text x="108.8" y="182">33</text>
<text x="115" y="182">28</text>
<text x="115" y="184.5">29</text>
<text x="118.1" y="180.7">28</text>
<text x="118.1" y="183.3">29</text>
<text x="118.1" y="185.8">30</text>
<text x="377.2" y="184.5">4</text>
<text x="379.3" y="180.7">2</text>
<text x="379.3" y="183.3">3</text>
<text x="379.3" y="185.8">4</text>
<text x="108.8" y="187.1">31</text>
<text x="115" y="187.1">30</text>
<text x="377.2" y="187.1">5</text>
<text x="377.2" y="189.6">6</text>
<text x="379.3" y="188.4">5</text>
<text x="379.3" y="190.9">6</text>
<text x="377.2" y="192.2">7</text>
<text x="379.3" y="193.4">7</text>
<text x="199.4" y="212.5">1</text>
<text x="199.4" y="215">2</text>
<text x="201.5" y="213.8">1</text>
<text x="202.5" y="210.4" transform="rotate(-90 202.5 210.4)">3</text>
<text x="203.8" y="212.5" transform="rotate(-90 203.8 212.5)">3</text>
<text x="252" y="212" transform="rotate(-90 252 212)">4</text>
<text x="253.3" y="214.1" transform="rotate(-90 253.3 214.1)">4</text>
<text x="201.5" y="216.3">2</text>
<text x="202.5" y="220.6" transform="rotate(-90 202.5 220.6)">4</text>
<text x="203.8" y="218.5" transform="rotate(-90 203.8 218.5)">4</text>
<text x="248.9" y="218.8">1</text>
<text x="251" y="220.1">1</text>
<text x="251" y="217.6">2</text>
<text x="253.3" y="220.1" transform="rotate(-90 253.3 220.1)">3</text>
<text x="252" y="222.2" transform="rotate(-90 252 222.2)">3</text>
<text x="90" y="233">序号</text>
<text x="102.1" y="233">上电阻</text>
<text x="114.2" y="233">下电阻</text>
<text x="126.2" y="233">电压值</text>
<text x="138.3" y="233">功能</text>
<text x="90" y="237.2">1</text>
<text x="102.1" y="237.2">NC</text>
<text x="114.2" y="237.2">0</text>
<text x="126.2" y="237.2">0mV</text>
<text x="90" y="241.5">2</text>
<text x="90" y="245.7">3</text>
<text x="102.1" y="241.5">200</text>
<text x="102.1" y="245.7">100</text>
<text x="114.2" y="241.5">33</text>
<text x="114.2" y="245.7">33</text>
<text x="126.2" y="241.5">467mV</text>
<text x="126.2" y="245.7">819mV</text>
<text x="90" y="249.9">4</text>
<text x="102.1" y="249.9">51</text>
<text x="114.2" y="249.9">33</text>
<text x="126.2" y="249.9">1296mV</text>
<text x="90" y="254.2">5</text>
<text x="102.1" y="254.2">100</text>
<text x="114.2" y="254.2">100</text>
<text x="126.2" y="254.2">1650mV</text>
<text x="90" y="258.4">6</text>
<text x="90" y="262.6">7</text>
<text x="102.1" y="258.4">22</text>
<text x="102.1" y="262.6">10</text>
<text x="114.2" y="258.4">51</text>
<text x="114.2" y="262.6">51</text>
<text x="126.2" y="258.4">2305mV</text>
<text x="126.2" y="262.6">2759mV</text>
<text x="90" y="266.9">8</text>
<text x="102.1" y="266.9">0</text>
<text x="114.2" y="266.9">NC</text>
<text x="126.2" y="266.9">3300mV</text>
</g>
</svg>
